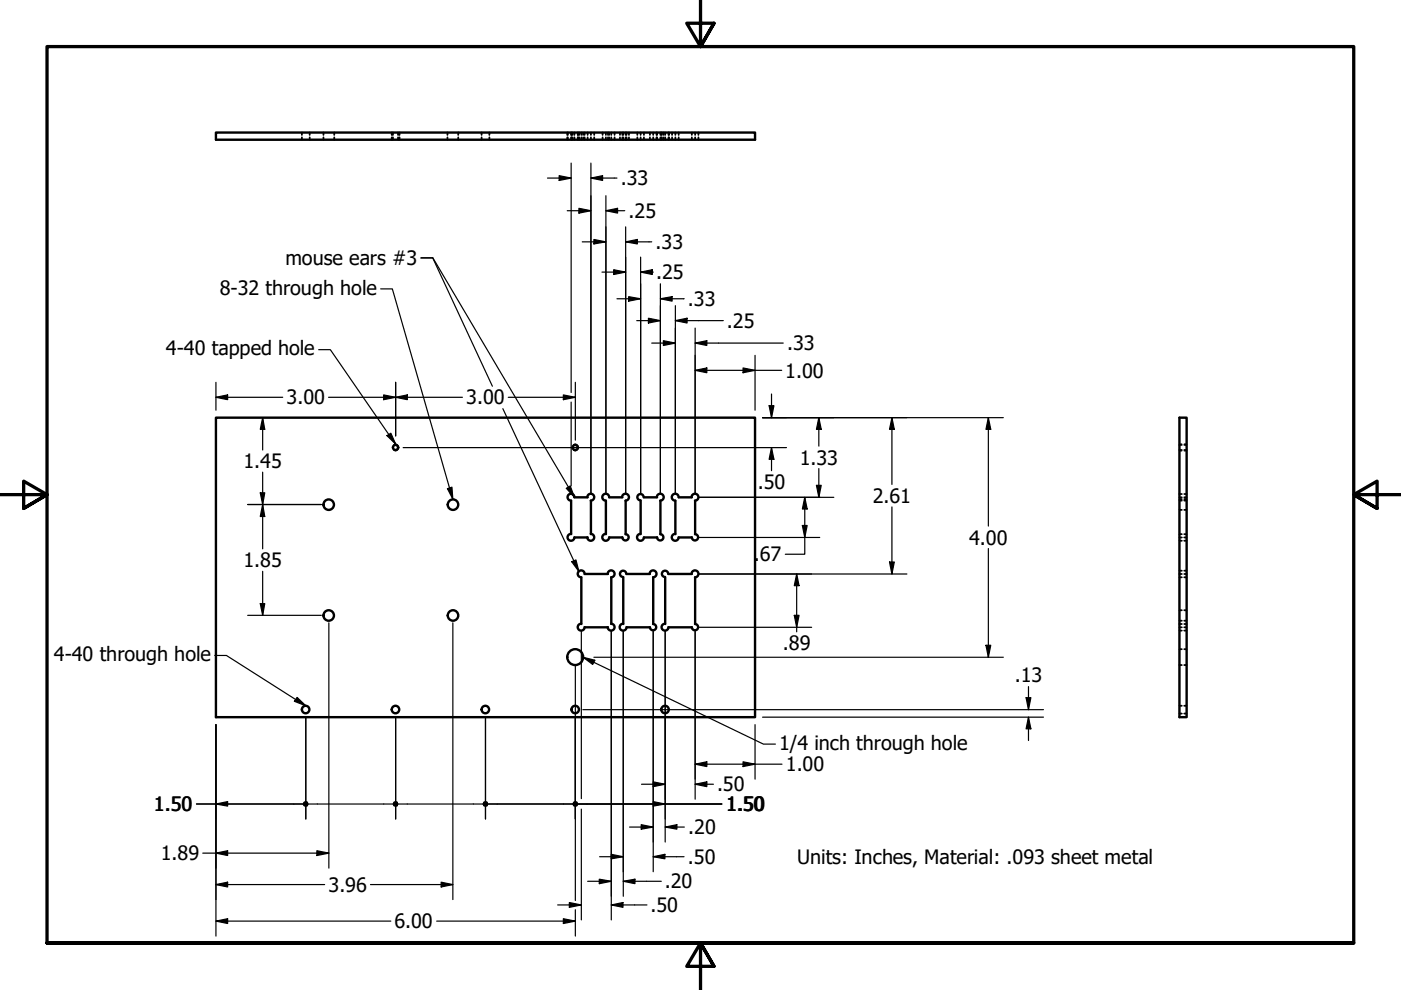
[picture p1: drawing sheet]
<svg xmlns="http://www.w3.org/2000/svg" width="297mm" height="210mm" viewBox="0 0 297 210" stroke-linecap="round" stroke-linejoin="round" font-family="sans-serif">
<!-- layer: Hidden Narrow (ANSI) -->
<g fill="none" stroke="#000" stroke-width=".25">
<path d="M83.1 28.1v.5M83.1 29.1v.5M84.6 28.1v.5M84.6 29.1v.5M121.2 28.1v.5M121.2 29.1v.5M122.7 28.1v.5M122.7 29.1v.5M83.5 94.3a.71 .71 0 0 1 1.1 .6 .71 .71 0 0 1-1.1 .6M121.6 94.3a.71 .71 0 0 1 1.1 .6 .71 .71 0 0 1-1.1 .6M250.1 95.6h.5M250.1 94.1h.5"/>
<path d="M251.1 95.6h.5M251.1 94.1h.5"/>
</g>
<!-- layer: Visible (ANSI) -->
<g fill="none" stroke="#000" stroke-width=".51">
<path d="M45.8 28.1h114.3v1.5h-114.3zM45.8 88.6h114.3v63.5h-114.3zM250.1 88.6h1.5v63.5h-1.5zM121.1 113.2a.73 .73 0 0 0-.8 .7 .73 .73 0 0 0 .8 .8 .73 .73 0 0 0 .7-.8M121.1 106.1v7.2M121.8 114h2.8M124.5 105.4a.73 .73 0 0 1 .8-.7 .73 .73 0 0 1 .7 .7 .73 .73 0 0 1-.7 .7M124.6 105.4h-2.8a.73 .73 0 0 0-.7-.7 .73 .73 0 0 0-.8 .7 .73 .73 0 0 0 .8 .7M125.3 113.2a.73 .73 0 0 1 .7 .7 .73 .73 0 0 1-.7 .8 .73 .73 0 0 1-.8-.8M125.3 106.1v7.2M128.4 113.2a.73 .73 0 0 0-.7 .7 .73 .73 0 0 0 .7 .8 .73 .73 0 0 0 .8-.8M128.5 106.1v7.2"/>
<path d="M129.2 114h2.8M131.9 105.4a.73 .73 0 0 1 .7-.7 .73 .73 0 0 1 .7 .7 .73 .73 0 0 1-.7 .7M132 105.4h-2.8a.73 .73 0 0 0-.8-.7 .73 .73 0 0 0-.7 .7 .73 .73 0 0 0 .7 .7M132.6 113.3a.67 .67 0 0 1 .7 .6 .67 .67 0 0 1-.7 .7 .67 .67 0 0 1-.6-.7M132.7 106.1v7.2M135.8 113.2a.73 .73 0 0 0-.7 .7 .73 .73 0 0 0 .7 .8 .73 .73 0 0 0 .7-.8M135.8 106.1v7.2M136.5 105.4a.67 .67 0 0 0-.7-.7 .67 .67 0 0 0-.7 .7 .67 .67 0 0 0 .7 .7M136.5 105.4h2.8M136.5 114h2.8M139.3 105.4a.73 .73 0 0 1 .7-.7 .73 .73 0 0 1 .7 .7 .73 .73 0 0 1-.7 .7M140 113.3a.67 .67 0 0 1 .7 .6 .67 .67 0 0 1-.7 .7 .67 .67 0 0 1-.7-.7"/>
<path d="M140 106.1v7.2M143.2 113.2a.73 .73 0 0 0-.8 .7 .73 .73 0 0 0 .8 .8 .73 .73 0 0 0 .7-.8M143.2 106.1v7.2M143.9 114h2.8M146.6 105.4a.73 .73 0 0 1 .8-.7 .73 .73 0 0 1 .7 .7 .73 .73 0 0 1-.7 .7M146.7 105.4h-2.8a.73 .73 0 0 0-.7-.7 .73 .73 0 0 0-.8 .7 .73 .73 0 0 0 .8 .7M147.4 113.3a.67 .67 0 0 1 .6 .6 .67 .67 0 0 1-.6 .7 .67 .67 0 0 1-.7-.7M147.4 106.1v7.2M123.2 132.2a.73 .73 0 0 0-.7 .8 .73 .73 0 0 0 .7 .7 .73 .73 0 0 0 .8-.7h4.9M124 121.7a.73 .73 0 0 0-.8-.8 .73 .73 0 0 0-.7 .8 .73 .73 0 0 0 .7 .7l.1 9.9M124 121.7h4.9M128.8 121.7a.73 .73 0 0 1 .8-.8 .73 .73 0 0 1 .7 .8 .73 .73 0 0 1-.7 .7v9.9"/>
<path d="M129.6 132.2a.73 .73 0 0 1 .7 .8 .73 .73 0 0 1-.7 .7 .73 .73 0 0 1-.8-.7M132.1 132.2a.73 .73 0 0 0-.7 .8 .73 .73 0 0 0 .7 .7 .73 .73 0 0 0 .7-.7h5a.67 .67 0 0 0 .7 .6 .67 .67 0 0 0 .6-.6 .67 .67 0 0 0-.6-.7M132.1 122.4v9.9M132.8 121.7a.67 .67 0 0 0-.7-.7 .67 .67 0 0 0-.7 .7 .67 .67 0 0 0 .7 .6M132.8 121.7h5M137.7 121.7a.73 .73 0 0 1 .8-.8 .73 .73 0 0 1 .7 .8 .73 .73 0 0 1-.7 .7M138.5 122.4v9.9M141 132.2a.73 .73 0 0 0-.7 .8 .73 .73 0 0 0 .7 .7 .73 .73 0 0 0 .7-.7h5a.67 .67 0 0 0 .7 .6 .67 .67 0 0 0 .6-.6 .67 .67 0 0 0-.6-.7M141 122.4v9.9M141.7 121.7a.67 .67 0 0 0-.7-.7 .67 .67 0 0 0-.7 .7 .67 .67 0 0 0 .7 .6M141.7 121.7h5M146.6 121.7a.73 .73 0 0 1 .8-.8 .73 .73 0 0 1 .7 .8 .73 .73 0 0 1-.7 .7"/>
<path d="M147.4 122.4v9.9"/>
<circle cx="83.9" cy="94.9" r=".54"/>
<circle cx="122" cy="94.9" r=".54"/>
<circle cx="69.7" cy="107" r="1.11"/>
<circle cx="96" cy="107" r="1.11"/>
<circle cx="69.7" cy="130.5" r="1.11"/>
<circle cx="96" cy="130.5" r="1.11"/>
<circle cx="122" cy="139.3" r="1.68"/>
<circle cx="64.8" cy="150.4" r=".79"/>
<circle cx="83.9" cy="150.4" r=".79"/>
<circle cx="102.9" cy="150.4" r=".79"/>
<circle cx="122" cy="150.4" r=".79"/>
<circle cx="141" cy="150.4" r=".79"/>
</g>
<!-- layer: Hidden (ANSI) -->
<g fill="none" stroke="#000" stroke-width=".38">
<path d="M64 28.1v.5M64 29.1v.5M65.7 28.1v.5M65.7 29.1v.5M68.6 28.1v.5M68.6 29.1v.5M70.9 28.1v.5M70.9 29.1v.5M83.1 28.1v.5M83.1 29.1v.5M83.3 28.1v.5M83.3 29.1v.5"/>
<path d="M84.4 28.1v.5M84.4 29.1v.5M84.7 28.1v.5M84.7 29.1v.5M94.9 28.1v.5M94.9 29.1v.5M97.2 28.1v.5M97.2 29.1v.5M102.1 28.1v.5M102.1 29.1v.5M103.8 28.1v.5M103.8 29.1v.5"/>
<path d="M120.3 28.1v.5M120.3 29.1v.5M120.4 28.1v.5M120.4 29.1v.5M121.1 28.1v.5M121.1 29.1v.5M121.2 28.1v.5M121.2 29.1v.5M121.4 28.1v.5M121.4 29.1v.5M121.8 28.1v.5M121.8 29.1v.5"/>
<path d="M122.5 28.1v.5M122.5 29.1v.5M122.6 28.1v.5M122.6 29.1v.5M122.8 28.1v.5M122.8 29.1v.5M123.3 28.1v.5M123.3 29.1v.5M123.6 28.1v.5M123.6 29.1v.5M124 28.1v.5M124 29.1v.5"/>
<path d="M124.6 28.1v.5M124.6 29.1v.5M125.3 28.1v.5M125.3 29.1v.5M126 28.1v.5M126 29.1v.5M127.8 28.1v.5M127.8 29.1v.5M128.5 28.1v.5M128.5 29.1v.5M128.9 28.1v.5M128.9 29.1v.5"/>
<path d="M129.2 28.1v.5M129.2 29.1v.5M129.6 28.1v.5M129.6 29.1v.5M130.3 28.1v.5M130.3 29.1v.5M131.4 28.1v.5M131.4 29.1v.5M132 28.1v.5M132 29.1v.5M132.1 28.1v.5M132.1 29.1v.5"/>
<path d="M132.7 28.1v.5M132.7 29.1v.5M132.8 28.1v.5M132.8 29.1v.5M133.3 28.1v.5M133.3 29.1v.5M135.1 28.1v.5M135.1 29.1v.5M135.8 28.1v.5M135.8 29.1v.5M136.5 28.1v.5M136.5 29.1v.5"/>
<path d="M137.8 28.1v.5M137.8 29.1v.5M138.5 28.1v.5M138.5 29.1v.5M139.2 28.1v.5M139.2 29.1v.5M139.3 28.1v.5M139.3 29.1v.5M140 28.1v.5M140 29.1v.5M140.2 28.1v.5M140.2 29.1v.5"/>
<path d="M140.3 28.1v.5M140.3 29.1v.5M140.7 28.1v.5M140.7 29.1v.5M141 28.1v.5M141 29.1v.5M141.7 28.1v.5M141.7 29.1v.5M141.9 28.1v.5M141.9 29.1v.5M142.5 28.1v.5M142.5 29.1v.5"/>
<path d="M143.2 28.1v.5M143.2 29.1v.5M143.9 28.1v.5M143.9 29.1v.5M146.7 28.1v.5M146.7 29.1v.5M147.4 28.1v.5M147.4 29.1v.5M148.1 28.1v.5M148.1 29.1v.5M250.1 95.4h.5M250.1 94.3h.5"/>
<path d="M251.1 95.4h.5M251.1 94.3h.5M250.1 114h.5M250.1 113.3h.5M250.1 105.4h.5M250.1 106.1h.5M250.1 114.7h.5M250.1 104.7h.5M250.1 108.1h.5M250.1 105.8h.5M251.1 114h.5M251.1 113.3h.5"/>
<path d="M251.1 105.4h.5M251.1 106.1h.5M251.1 114.7h.5M251.1 104.7h.5M251.1 108.1h.5M251.1 105.8h.5M250.1 133h.5M250.1 132.3h.5M250.1 121.7h.5M250.1 122.4h.5M250.1 133.7h.5M250.1 121h.5"/>
<path d="M250.1 137.6h.5M250.1 131.6h.5M250.1 129.4h.5M251.1 133h.5M251.1 132.3h.5M251.1 121.7h.5M251.1 122.4h.5M251.1 133.7h.5M251.1 121h.5M251.1 137.6h.5M251.1 131.6h.5M251.1 129.4h.5"/>
<path d="M250.1 141h.5M250.1 151.3h.5M250.1 149.6h.5M251.1 141h.5M251.1 151.3h.5M251.1 149.6h.5"/>
</g>
<!-- layer: Border (ANSI) -->
<path d="M148.5 -.1v10l-2.9-5h5.8l-2.9 5 2.9-5M0 104.9h10l-5-2.9v5.8l5-2.9-5 2.9M297 104.9h-10l5-2.9v5.8l-5-2.9 5 2.9M10 199.9v-190h277v190h-277h277M151.4 204.9l-2.9-5 2.9 5h-5.8l2.9-5v10" fill="none" stroke="#000" stroke-width=".7"/>
<!-- layer: Dimension (ANSI) -->
<g fill="none" stroke="#000" stroke-width=".25">
<path d="M116.1 37.8h5M118.6 37.2l2.5 .6-2.5 .5zM121.1 34.6v48.6M125.3 37.8l2.5-.6v1.1zM125.3 34.6v70M125.3 37.8h5.5M120.3 44.7h5M122.7 44.2l2.6 .5-2.6 .5zM123.4 51.3h5.1M125.9 50.8l2.6 .5-2.6 .4zM127.6 57.7h5.1M128.5 44.7l2.4-.5v1z"/>
<path d="M128.5 41.5v63.1M128.5 44.7h4M130.1 57.2l2.6 .5-2.6 .5zM132.7 51.3l2.4-.5v.9zM132.7 48.1v56.5M132.7 51.3h5.5M135.8 57.7l2.5-.5v1zM135.8 54.5v50.1M135.8 57.7h2.5M138.3 57.7h.1M130.8 63.3h5M133.3 62.9l2.5 .4-2.5 .6z"/>
<path d="M135 68h5M137.5 67.5l2.5 .5-2.5 .5zM138.2 72.7h5M140 63.3l2.5-.4v1zM140 60.2v44.4M140 63.3h5M140.7 72.2l2.5 .5-2.5 .6zM143.2 68l2.5-.5v1zM143.2 64.8v39.8M143.2 68h10.2M147.4 78.5l2.5-.5v1zM147.4 72.7l2.5-.5v1.1z"/>
<path d="M147.4 78.5h18.3M147.4 69.6v35M147.4 72.7h18.7M157.5 78l2.6 .5-2.6 .5zM160.1 75.3v11.7M45.8 84.2l2.5-.5v1zM45.8 81.1v5.9M45.8 84.2h14.1M55.7 88.6l.4 2.4h-.9zM55.7 88.6v6.8M69.7 84.2h28.3M81.3 83.7l2.6 .5-2.6 .5z"/>
<path d="M83.9 84.2l2.5-.5v1zM83.9 81.1v11.3M85.5 94.9h81.3M107.8 84.2h14.2M119.4 83.7l2.6 .5-2.6 .5zM121.1 85.3v17.7M122 81.1v12.2M161.7 88.6h51M163.1 86h1l-.5 2.6zM163.6 94.9l.5 2.5h-1zM163.6 83.5v5.1M163.6 94.9v4.9"/>
<path d="M173.6 88.6l.5 2.4h-1zM173.6 88.6v6M173.6 99.3v6.1M189.1 88.6l.5 2.4h-1zM189.1 88.6v14.1M209.5 88.6l.6 2.4h-1.1zM209.5 88.6v22.9M52.5 107h15.6M55.2 104.5h.9l-.4 2.5zM55.7 107l.4 2.5h-.9zM55.7 100.1v16.3M148.3 105.4h28.5"/>
<path d="M148.3 114h25.5M170.1 111.4h1l-.5 2.6zM170.6 105.4l.5 2.5h-1zM170.6 105.4v12.1h-4.1M173.1 102.9h1l-.5 2.5zM188.6 119.2h1l-.5 2.5zM189.1 107.5v14.2M209.5 116.3v23.1M52.5 130.5h15.6M55.2 128h.9l-.4 2.5zM55.7 121.1v9.4M69.7 132.1v52"/>
<path d="M96 132.1v58.6M123.3 133.9v35.4M123.6 139.4h.2M125.9 139.4h86.8M129.6 133.9v61.1M132.1 133.9v56.1M138.5 133.9v50.9M141 133.9v44.6M147.4 133.9v35.6M148.3 121.7h44M148.3 133h23.8M168.4 130.5h1l-.5 2.5z"/>
<path d="M168.9 121.7l.5 2.5h-1zM168.9 121.7v12.3M209 136.8h1.1l-.6 2.6zM45.8 153.6v44.9M64.8 152.1v21.5M83.9 152.1v21.5M102.9 152.1v21.5M122 140.9v50M123.6 150.5h97.6M160.1 153.6v11.6M161.7 152.1h59.5M217.6 147.9h1l-.5 2.6z"/>
<path d="M218.1 152.1l.5 2.4h-1zM218.1 145.6v4.9M218.1 152.1v4.9M41.7 170.5h23.1M45.8 170.5l2.5-.5v.9zM65.4 170.5h17.8M84.5 170.5h17.8M102.9 170.5h50.1M123.3 171.5v23.5M133.5 175.4h5M136 174.9l2.5 .5-2.5 .4zM136 166.3h5"/>
<path d="M138.5 170l2.5 .5-2.5 .4zM138.5 165.8l2.5 .5-2.5 .5zM141 175.4l2.5-.5v.9zM141 175.4h4.1M147.4 162l2.5-.5v1zM147.4 166.3l2.5-.5v1zM147.4 162h18.4M147.4 166.3h3.9M157.5 161.5l2.6 .5-2.6 .5zM43 180.9h26.7M45.8 180.9l2.5-.5v1zM45.8 187.6l2.5-.6v1.1z"/>
<path d="M45.8 195.3l2.5-.5v1zM45.8 187.6h23M45.8 195.3h37.1M67.2 180.4l2.5 .5-2.5 .5zM78.5 187.6h17.5M92.6 195.3h29.4M93.5 187l2.5 .6-2.5 .5zM118.2 191.9h5.1M119.4 194.8l2.6 .5-2.6 .5zM120.7 191.4l2.6 .5-2.6 .5zM122 192.9v5.6M124.6 186.9h5"/>
<path d="M127.1 186.4l2.5 .5-2.5 .5zM127.1 181.6h5M129.6 181.1l2.5 .5-2.5 .5zM129.6 191.9l2.5-.5v1zM129.6 191.9h7.6M132.1 186.9l2.5-.5v1zM132.1 186.9h8.1M138.5 181.6l2.5-.5v1zM138.5 181.6h6.5"/>
</g>
<g fill="#000">
<path d="M118.6 37.2l2.5 .6-2.5 .5z" fill-rule="evenodd"/>
<path d="M125.3 37.8l2.5-.6v1.1z" fill-rule="evenodd"/>
<path d="M122.7 44.2l2.6 .5-2.6 .5z" fill-rule="evenodd"/>
<path d="M125.9 50.8l2.6 .5-2.6 .4z" fill-rule="evenodd"/>
<path d="M130.1 57.2l2.6 .5-2.6 .5z" fill-rule="evenodd"/>
<path d="M128.5 44.7l2.4-.5v1z" fill-rule="evenodd"/>
<path d="M132.7 51.3l2.4-.5v.9z" fill-rule="evenodd"/>
<path d="M135.8 57.7l2.5-.5v1z" fill-rule="evenodd"/>
<path d="M133.3 62.9l2.5 .4-2.5 .6z" fill-rule="evenodd"/>
<path d="M137.5 67.5l2.5 .5-2.5 .5z" fill-rule="evenodd"/>
<path d="M140.7 72.2l2.5 .5-2.5 .6z" fill-rule="evenodd"/>
<path d="M140 63.3l2.5-.4v1z" fill-rule="evenodd"/>
<path d="M143.2 68l2.5-.5v1z" fill-rule="evenodd"/>
<path d="M147.4 78.5l2.5-.5v1z" fill-rule="evenodd"/>
<path d="M147.4 72.7l2.5-.5v1.1z" fill-rule="evenodd"/>
<path d="M157.5 78l2.6 .5-2.6 .5z" fill-rule="evenodd"/>
<path d="M45.8 84.2l2.5-.5v1z" fill-rule="evenodd"/>
<path d="M55.7 88.6l.4 2.4h-.9z" fill-rule="evenodd"/>
<path d="M81.3 83.7l2.6 .5-2.6 .5z" fill-rule="evenodd"/>
<path d="M83.9 84.2l2.5-.5v1z" fill-rule="evenodd"/>
<path d="M119.4 83.7l2.6 .5-2.6 .5z" fill-rule="evenodd"/>
<path d="M163.1 86h1l-.5 2.6z" fill-rule="evenodd"/>
<path d="M163.6 94.9l.5 2.5h-1z" fill-rule="evenodd"/>
<path d="M173.6 88.6l.5 2.4h-1z" fill-rule="evenodd"/>
<path d="M189.1 88.6l.5 2.4h-1z" fill-rule="evenodd"/>
<path d="M209.5 88.6l.6 2.4h-1.1z" fill-rule="evenodd"/>
<path d="M55.2 104.5h.9l-.4 2.5z" fill-rule="evenodd"/>
<path d="M55.7 107l.4 2.5h-.9z" fill-rule="evenodd"/>
<path d="M170.1 111.4h1l-.5 2.6z" fill-rule="evenodd"/>
<path d="M170.6 105.4l.5 2.5h-1z" fill-rule="evenodd"/>
<path d="M173.1 102.9h1l-.5 2.5z" fill-rule="evenodd"/>
<path d="M188.6 119.2h1l-.5 2.5z" fill-rule="evenodd"/>
<path d="M55.2 128h.9l-.4 2.5z" fill-rule="evenodd"/>
<path d="M168.4 130.5h1l-.5 2.5z" fill-rule="evenodd"/>
<path d="M168.9 121.7l.5 2.5h-1z" fill-rule="evenodd"/>
<path d="M209 136.8h1.1l-.6 2.6z" fill-rule="evenodd"/>
<path d="M217.6 147.9h1l-.5 2.6z" fill-rule="evenodd"/>
<path d="M218.1 152.1l.5 2.4h-1z" fill-rule="evenodd"/>
<path d="M45.8 170.5l2.5-.5v.9z" fill-rule="evenodd"/>
<path d="M136 174.9l2.5 .5-2.5 .4z" fill-rule="evenodd"/>
<path d="M138.5 170l2.5 .5-2.5 .4z" fill-rule="evenodd"/>
<path d="M138.5 165.8l2.5 .5-2.5 .5z" fill-rule="evenodd"/>
<path d="M141 175.4l2.5-.5v.9z" fill-rule="evenodd"/>
<path d="M147.4 162l2.5-.5v1z" fill-rule="evenodd"/>
<path d="M147.4 166.3l2.5-.5v1z" fill-rule="evenodd"/>
<path d="M157.5 161.5l2.6 .5-2.6 .5z" fill-rule="evenodd"/>
<path d="M45.8 180.9l2.5-.5v1z" fill-rule="evenodd"/>
<path d="M45.8 187.6l2.5-.6v1.1z" fill-rule="evenodd"/>
<path d="M45.8 195.3l2.5-.5v1z" fill-rule="evenodd"/>
<path d="M67.2 180.4l2.5 .5-2.5 .5z" fill-rule="evenodd"/>
<path d="M93.5 187l2.5 .6-2.5 .5z" fill-rule="evenodd"/>
<path d="M119.4 194.8l2.6 .5-2.6 .5z" fill-rule="evenodd"/>
<path d="M120.7 191.4l2.6 .5-2.6 .5z" fill-rule="evenodd"/>
<path d="M127.1 186.4l2.5 .5-2.5 .5z" fill-rule="evenodd"/>
<path d="M129.6 181.1l2.5 .5-2.5 .5z" fill-rule="evenodd"/>
<path d="M129.6 191.9l2.5-.5v1z" fill-rule="evenodd"/>
<path d="M132.1 186.9l2.5-.5v1z" fill-rule="evenodd"/>
<path d="M138.5 181.6l2.5-.5v1z" fill-rule="evenodd"/>
<circle cx="64.8" cy="170.4" r=".62"/>
<circle cx="83.8" cy="170.4" r=".62"/>
<circle cx="83.9" cy="170.4" r=".62"/>
<circle cx="102.9" cy="170.4" r=".62"/>
<circle cx="121.9" cy="170.4" r=".62"/>
<circle cx="122" cy="170.4" r=".62"/>
</g>
<!-- layer: Symbol (ANSI) -->
<g fill="none" stroke="#000" stroke-width=".25">
<path d="M89.2 54.7h2.6l12.6 27.2M89.3 54.6h2.5l30 50.8M67.6 74.1h2.4l13.9 20M80.7 61.2h2.5l12.8 44.6M82 92.4l.9-.5 1 2.2zM106.6 86.6l16.1 34.6M94.9 103.6l.9-.3 .2 2.5zM120.1 103.5l.8-.5 .9 2.4zM121.2 119.1l.9-.4 .6 2.5zM45.5 139h2.5l16.8 10.6M123.6 139.4l2.5 .6-.4 .9zM123.6 139.4l38.3 18.4h2.5"/>
<path d="M63 147.9l1.8 1.7-2.4-.9z"/>
</g>
<g fill="#000">
<path d="M82 92.4l.9-.5 1 2.2z" fill-rule="evenodd"/>
<path d="M94.9 103.6l.9-.3 .2 2.5z" fill-rule="evenodd"/>
<path d="M120.1 103.5l.8-.5 .9 2.4z" fill-rule="evenodd"/>
<path d="M121.2 119.1l.9-.4 .6 2.5z" fill-rule="evenodd"/>
<path d="M123.6 139.4l2.5 .6-.4 .9z" fill-rule="evenodd"/>
<path d="M63 147.9l1.8 1.7-2.4-.9z" fill-rule="evenodd"/>
</g>
<g font-size="4.2">
<text x="131.6" y="39.3">.33</text>
<text x="133.3" y="46.2">.25</text>
<text x="139" y="52.8">.33</text>
<text x="60.5" y="56.2">mouse ears #3</text>
<text x="139.1" y="59.2">.25</text>
<text x="46.6" y="62.5">8-32 through hole</text>
<text x="145.9" y="64.9">.33</text>
<text x="154.1" y="69.5">.25</text>
<text x="35.2" y="75.3">4-40 tapped hole</text>
<text x="166.9" y="74.3">.33</text>
<text x="166.5" y="80">1.00</text>
<text x="60.8" y="85.8">3.00</text>
<text x="98.9" y="85.8">3.00</text>
<text x="51.6" y="99.2">1.45</text>
<text x="169.5" y="98.5">1.33</text>
<text x="160.7" y="103.7">.50</text>
<text x="185" y="106.7">2.61</text>
<text x="159.8" y="119">.</text>
<text x="161.1" y="119">67</text>
<text x="205.5" y="115.5">4.00</text>
<text x="51.6" y="120.2">1.85</text>
<text x="166" y="137.8">.89</text>
<text x="11.4" y="140.2">4-40 through hole</text>
<text x="215.1" y="144.7">.13</text>
<text x="165.2" y="158.9">1/4 inch through hole</text>
<text x="152" y="167.8">.50</text>
<text x="166.6" y="163.5">1.00</text>
<text x="32.7" y="172">1.50</text>
<text x="153.9" y="172">1.50</text>
<text x="145.9" y="176.9">.20</text>
<text x="34.1" y="182.4">1.89</text>
<text x="145.9" y="183.2">.50</text>
<text x="169" y="183.1">Units: Inches, Material: .093 sheet metal</text>
<text x="69.7" y="189.1">3.96</text>
<text x="141" y="188.4">.20</text>
<text x="83.6" y="196.8">6.00</text>
<text x="137.9" y="193.4">.50</text>
</g>
</svg>
